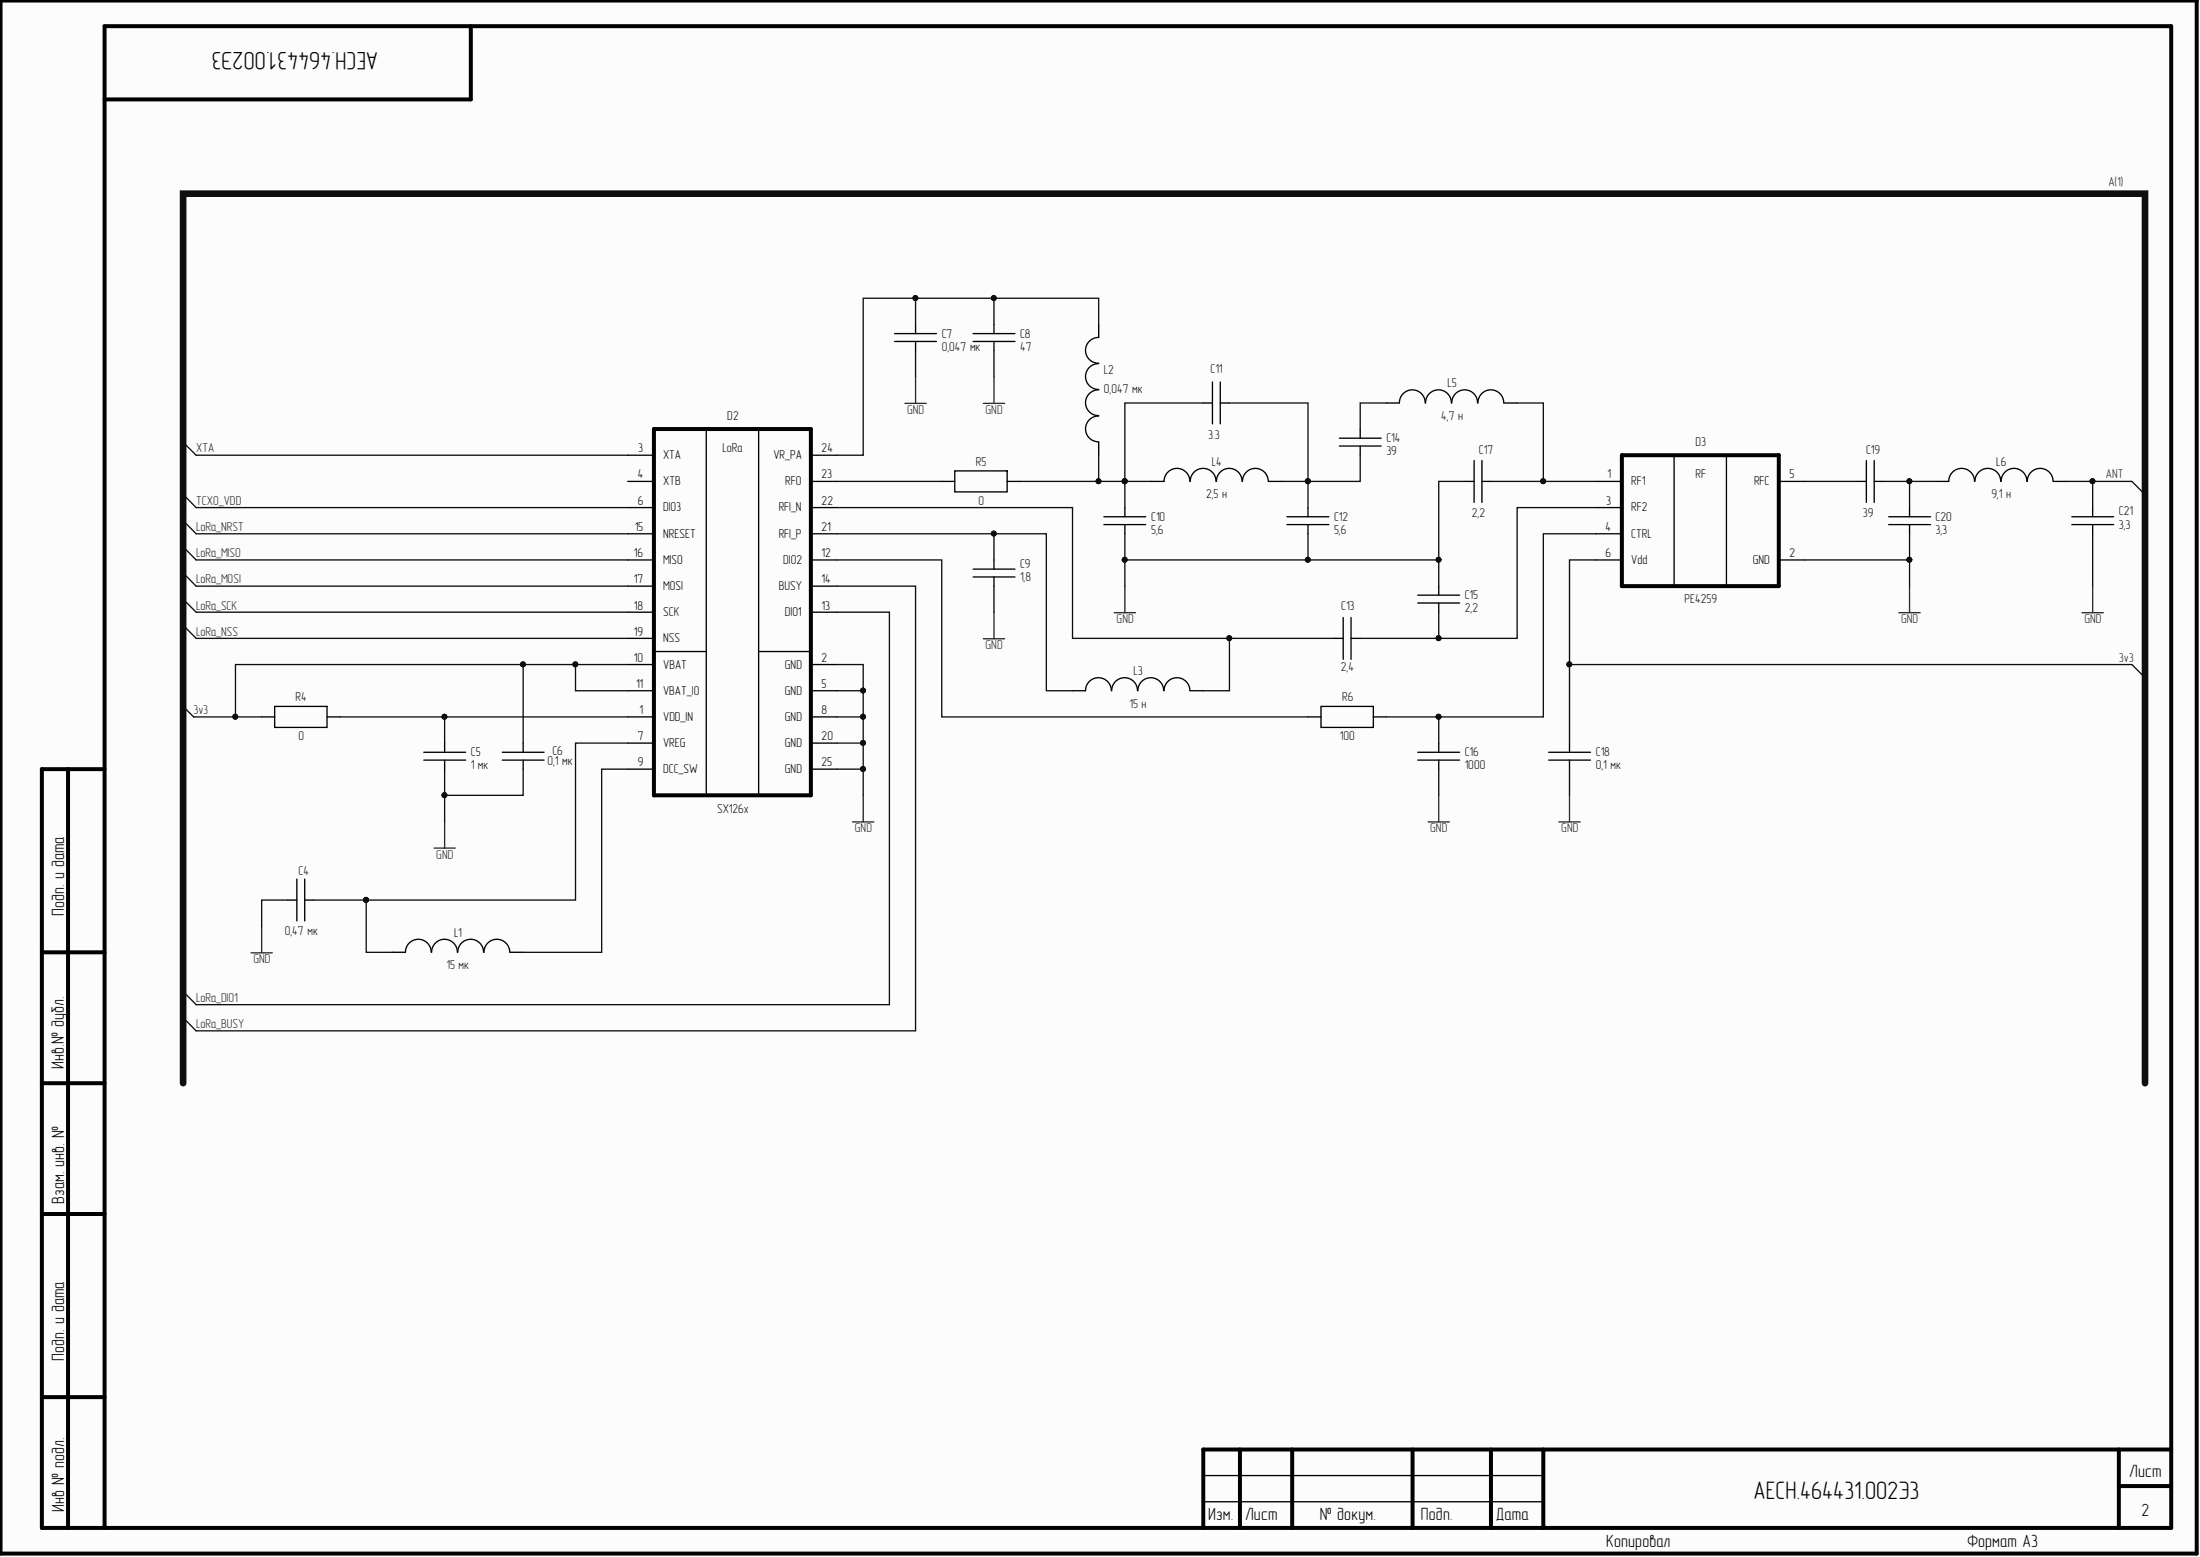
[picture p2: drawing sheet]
<svg xmlns="http://www.w3.org/2000/svg" width="420mm" height="297mm" viewBox="0 0 420 297" stroke-linecap="round" stroke-linejoin="round" font-family="sans-serif">
<path d="M0 0h419.2v296.4h-419.2z" fill="#fcfcfc"/>
<g fill="none" stroke="#000" stroke-width=".76">
<path d="M.1 .1h419.1v296.3h-419.1zM89.8 5v14h-69.8M124.8 81.9h29.9v69.8h-29.9zM309.5 86.8h29.9v25h-29.9zM13 146.7v144.8M20 146.7h-12v144.8h406.3v-286.5h-394.3v286.5M8 181.7h12M8 206.7h12M8 231.6h12M8 266.5h12M236.6 276.5v15M246.6 276.5v15"/>
<path d="M269.5 276.5v15M284.5 276.5v15M294.5 276.5v15M404.3 276.5v15M414.3 276.5h-184.7v15M404.3 283.5h10"/>
</g>
<g fill="none" stroke="#000" stroke-width=".25">
<path d="M170.7 65.1h8M170.7 63.6h8M174.7 61.9v1.7M174.7 65.1v1.8M185.7 65.1h8M185.7 63.6h8M189.7 61.9v1.7M189.7 65.1v1.8M209.7 79.4a2.46 2.46 0 0 0-2.6 2.4 2.46 2.46 0 0 0 2.6 2.5M209.7 61.9v2.5a2.46 2.46 0 0 0-2.6 2.4 2.46 2.46 0 0 0 2.6 2.5M209.7 74.4a2.46 2.46 0 0 0-2.6 2.4 2.46 2.46 0 0 0 2.6 2.5M209.7 69.4a2.46 2.46 0 0 0-2.6 2.4 2.46 2.46 0 0 0 2.6 2.5"/>
<path d="M229.6 76.9h1.8M231.4 72.9v8M232.9 76.9h1.7M232.9 72.9v8M272 76.9a2.46 2.46 0 0 0-2.5-2.5 2.46 2.46 0 0 0-2.5 2.5h-2.4M277 76.9a2.46 2.46 0 0 0-2.5-2.5 2.46 2.46 0 0 0-2.5 2.5M281.9 76.9a2.46 2.46 0 0 0-2.4-2.5 2.46 2.46 0 0 0-2.5 2.5M286.9 76.9a2.46 2.46 0 0 0-2.4-2.5 2.46 2.46 0 0 0-2.5 2.5M287 76.9h2.5M119.8 91.8h5M119.8 96.8h5M119.8 86.8h5"/>
<path d="M134.8 81.9v69.8M144.8 81.9v69.8M154.7 91.8h5M154.7 96.8h5M154.7 86.8h5M179.7 91.8h2.5M182.2 89.8h10v4h-10zM192.2 91.8h2.5M209.7 84.4v2.4M210.6 98.6h8M214.6 96.8v1.8M227 91.8a2.46 2.46 0 0 0-2.4-2.4 2.46 2.46 0 0 0-2.5 2.4h-2.5"/>
<path d="M232 91.8a2.46 2.46 0 0 0-2.4-2.4 2.46 2.46 0 0 0-2.5 2.4M237 91.8a2.45 2.45 0 0 0-2.4-2.4 2.45 2.45 0 0 0-2.5 2.4M242 91.8a2.46 2.46 0 0 0-2.5-2.4 2.46 2.46 0 0 0-2.4 2.4M242.1 91.8h2.5M245.6 98.6h8M249.6 96.8v1.8M255.6 83.6h8M255.6 85.1h8M259.6 81.9v1.7M259.6 85.1v1.7M279.5 91.8h1.8M281.3 87.9v7.9"/>
<path d="M282.8 91.8h1.7M282.8 87.9v7.9M304.5 91.8h5M304.5 96.8h5M319.4 86.8v25M329.4 86.8v25M339.4 91.8h5M354.4 91.8h1.7M356.1 87.9v7.9M357.6 91.8h1.8M357.6 87.9v7.9M360.4 98.6h8"/>
<path d="M364.4 96.8v1.8M376.8 91.8a2.46 2.46 0 0 0-2.5-2.4 2.46 2.46 0 0 0-2.4 2.4h-2.5M381.8 91.8a2.46 2.46 0 0 0-2.5-2.4 2.46 2.46 0 0 0-2.4 2.4M386.8 91.8a2.46 2.46 0 0 0-2.5-2.4 2.46 2.46 0 0 0-2.4 2.4M391.8 91.8a2.46 2.46 0 0 0-2.5-2.4 2.46 2.46 0 0 0-2.5 2.4M391.8 91.8h2.5M395.3 98.6h8M399.3 96.8v1.8M119.8 106.8h5M119.8 101.8h5M119.8 111.8h5M119.8 116.8h5"/>
<path d="M154.7 106.8h5M154.7 101.8h5M154.7 111.8h5M154.7 116.8h5M185.7 110.1h8M185.7 108.6h8M189.7 106.8v1.8M189.7 110.1v1.7M210.6 100.1h8M214.6 100.1v1.7M245.6 100.1h8M249.6 100.1v1.7"/>
<path d="M256.3 117.8v8M257.8 117.8v8M270.5 115h8M270.5 113.5h8M274.5 111.8v1.7M274.5 115v1.8M304.5 106.8h5M304.5 101.8h5M339.4 106.8h5M360.4 100.1h8M364.4 100.1v1.7M395.3 100.1h8"/>
<path d="M399.3 100.1v1.7M49.9 136.8h2.5M52.4 134.8h10v4h-10zM62.4 136.8h2.5M119.8 136.8h5M119.8 126.8h5M119.8 131.8h5M119.8 121.8h5M124.8 124.3h10M144.8 124.3h9.9M154.7 136.8h5M154.7 126.8h5"/>
<path d="M154.7 131.8h5M212.1 131.8a2.46 2.46 0 0 0-2.5-2.5 2.46 2.46 0 0 0-2.5 2.5h-2.4M217.1 131.8a2.46 2.46 0 0 0-2.5-2.5 2.46 2.46 0 0 0-2.5 2.5M222.1 131.8a2.46 2.46 0 0 0-2.5-2.5 2.46 2.46 0 0 0-2.5 2.5M227 131.8a2.46 2.46 0 0 0-2.4-2.5 2.46 2.46 0 0 0-2.5 2.5M227.1 131.8h2.5M249.6 136.8h2.5M252.1 134.8h10v4h-10zM254.6 121.8h1.7M257.8 121.8h1.8M262.1 136.8h2.5M80.9 145h8"/>
<path d="M80.9 143.5h8M84.8 141.8v1.7M84.8 145v1.7M95.9 145h7.9M95.9 143.5h7.9M99.8 141.8v1.7M99.8 145v1.7M119.8 141.8h5M119.8 146.7h5M154.7 141.8h5M154.7 146.7h5M270.5 145h8"/>
<path d="M270.5 143.5h8M274.5 141.8v1.7M274.5 145v1.7M295.5 145h8M295.5 143.5h8M299.5 141.8v1.7M299.5 145v1.7M54.9 171.7h1.7M56.6 167.7v8M58.1 167.7v8M58.1 171.7h1.8M82.3 181.7a2.46 2.46 0 0 0-2.5-2.5 2.46 2.46 0 0 0-2.4 2.5h-2.5"/>
<path d="M87.3 181.7a2.46 2.46 0 0 0-2.5-2.5 2.46 2.46 0 0 0-2.4 2.5M92.3 181.7a2.46 2.46 0 0 0-2.5-2.5 2.46 2.46 0 0 0-2.4 2.5M97.3 181.7a2.46 2.46 0 0 0-2.5-2.5 2.46 2.46 0 0 0-2.4 2.5M97.3 181.7h2.5M229.6 281.5h64.9M229.6 286.5h64.9"/>
</g>
<g fill="none" stroke="#0e0e0e" stroke-width=".25">
<path d="M174.7 56.9v5M189.7 56.9v5M174.7 66.9v5M189.7 66.9v5M209.7 61.9v-5h-45v29.9h-5M229.6 76.9h-15v14.9M234.6 76.9h15v19.9M264.6 76.9h-5v5M289.5 76.9h5v14.9h10M35.4 99.8l2 2h82.4M35.4 94.8l2 2h82.4M35.4 84.9l2 1.9h82.4"/>
<path d="M159.7 96.8h45v25h49.9M159.7 91.8h20M194.7 91.8h19.9M209.7 86.8v5M214.6 91.8h5M214.6 91.8v5M259.6 86.8v5h-15M279.5 91.8h-5v15h-59.9v5M284.5 91.8h10M304.5 96.8h-15v25h-29.9M344.4 91.8h10M359.4 91.8h10"/>
<path d="M364.4 91.8v5M394.3 91.8h12.5l2 2M399.3 91.8v5M35.4 119.8l2 2h82.4M35.4 114.8l2 2h82.4M35.4 109.8l2 2h82.4M35.4 104.8l2 2h82.4M159.7 101.8h40v30h5M159.7 106.8h20v30h69.9M159.7 116.8h10v74.9h-132.3l-2-2M159.7 111.8h15v84.9h-137.3l-2-2M189.7 101.8v5"/>
<path d="M189.7 111.8v5M214.6 101.8v5M249.6 101.8v5M274.5 106.8v5M274.5 116.8v5M304.5 101.8h-10v35h-29.9M304.5 106.8h-5v20h107.3l2 2M344.4 106.8h20M364.4 101.8v10M399.3 101.8v10M34.9 134.8l2 2h13M64.9 136.8h54.9"/>
<path d="M84.8 136.8v5M99.8 126.8v15M109.8 126.8v5h10M119.8 126.8h-74.9v10M159.7 126.8h5v24.9M159.7 136.8h5M159.7 131.8h5M234.6 121.8v10h-5M274.5 136.8v5M299.5 126.8v15M84.8 146.7v5M99.8 146.7v5h-15v5"/>
<path d="M119.8 141.8h-10v29.9h-39.9M119.8 146.7h-5v35h-15M159.7 146.7h5M159.7 141.8h5M274.5 146.7v5M299.5 146.7v5M54.9 171.7h-5v5M59.9 171.7h10M69.9 171.7v10h5"/>
</g>
<g fill="none" stroke="#262626" stroke-width=".25">
<path d="M172.7 77h4M174.7 71.9v5.1M187.6 77h4.1M189.7 71.9v5.1M189.7 116.8v5.1M212.6 116.9h4.1M214.6 111.8v5.1M362.4 116.9h4M364.4 111.8v5.1M397.3 116.9h4.1M399.3 111.8v5.1M187.6 121.9h4.1"/>
<path d="M84.8 156.7v5.1M162.7 156.8h4M164.7 151.7v5.1M272.5 156.8h4.1M274.5 151.7v5.1M297.5 156.8h4M299.5 151.7v5.1M49.9 176.7v5.1M82.8 161.8h4.1M47.9 181.8h4.1"/>
</g>
<g fill="#0e0e0e" stroke="#0e0e0e" stroke-width=".19">
<circle cx="109.8" cy="126.7" r=".47"/>
<circle cx="69.8" cy="171.7" r=".47"/>
<circle cx="84.8" cy="136.7" r=".47"/>
<circle cx="84.8" cy="151.7" r=".47"/>
<circle cx="99.8" cy="126.7" r=".47"/>
<circle cx="214.6" cy="91.8" r=".47"/>
<circle cx="249.6" cy="91.8" r=".47"/>
<circle cx="189.6" cy="56.9" r=".47"/>
<circle cx="174.7" cy="56.9" r=".47"/>
<circle cx="234.6" cy="121.7" r=".47"/>
<circle cx="294.5" cy="91.8" r=".47"/>
<circle cx="274.5" cy="121.7" r=".47"/>
<circle cx="274.5" cy="106.8" r=".47"/>
<circle cx="164.7" cy="146.7" r=".47"/>
<circle cx="164.7" cy="141.7" r=".47"/>
<circle cx="164.7" cy="136.7" r=".47"/>
<circle cx="164.7" cy="131.7" r=".47"/>
<circle cx="274.5" cy="136.7" r=".47"/>
<circle cx="189.6" cy="101.8" r=".47"/>
<circle cx="249.6" cy="106.8" r=".47"/>
<circle cx="214.6" cy="106.8" r=".47"/>
<circle cx="209.6" cy="91.8" r=".47"/>
<circle cx="44.9" cy="136.7" r=".47"/>
<circle cx="364.3" cy="91.8" r=".47"/>
<circle cx="399.3" cy="91.8" r=".47"/>
<circle cx="364.3" cy="106.8" r=".47"/>
<circle cx="299.5" cy="126.7" r=".47"/>
</g>
<path d="M34.9 206.7v-169.8h374.4v169.8" fill="none" stroke="#0e0e0e" stroke-width="1.3"/>
<g font-size="4.8">
<text x="72.2" y="10" transform="rotate(-180 72.2 10)">АЕСН.464431.002Э3</text>
<text x="334.6" y="286">АЕСН.464431.002Э3</text>
</g>
<g font-size="3.4">
<text x="12.3" y="174.7" transform="rotate(-90 12.3 174.7)">Подп. и дата</text>
<text x="12.2" y="203.9" transform="rotate(-90 12.2 203.9)">Инв.№ дубл.</text>
<text x="12.3" y="229.6" transform="rotate(-90 12.3 229.6)">Взам. инв. №</text>
<text x="12.3" y="259.6" transform="rotate(-90 12.3 259.6)">Подп. и дата</text>
<text x="406.3" y="281.8">Лист</text>
<text x="12.3" y="288.5" transform="rotate(-90 12.3 288.5)">Инв № подл.</text>
<text x="230.6" y="290.1">Изм.</text>
<text x="237.6" y="290.1">Лист</text>
<text x="251.9" y="290.1">№ докум.</text>
<text x="271.1" y="290.1">Подп.</text>
<text x="285.4" y="290.1">Дата</text>
<text x="408.7" y="289.2">2</text>
<text x="306.5" y="295.1">Копировал</text>
<text x="375.4" y="295.1">Формат А3</text>
</g>
<g font-size="2.5" fill="#262626">
<text x="402.3" y="35.4">A(1)</text>
<text x="173.1" y="78.9">GND</text>
<text x="188.1" y="78.9">GND</text>
<text x="37.4" y="86.3">XTA</text>
<text x="401.8" y="91.3">ANT</text>
<text x="37.4" y="96.3">TCXO_VDD</text>
<text x="37.4" y="101.3">LoRa_NRST</text>
<text x="37.4" y="106.3">LoRa_MISO</text>
<text x="37.4" y="111.3">LoRa_MOSI</text>
<text x="37.4" y="116.3">LoRa_SCK</text>
<text x="213.1" y="118.9">GND</text>
<text x="362.8" y="118.9">GND</text>
<text x="397.8" y="118.9">GND</text>
<text x="37.4" y="121.3">LoRa_NSS</text>
<text x="188.1" y="123.9">GND</text>
<text x="404.3" y="126.3">3v3</text>
<text x="36.9" y="136.2">3v3</text>
<text x="163.1" y="158.8">GND</text>
<text x="272.9" y="158.8">GND</text>
<text x="297.9" y="158.8">GND</text>
<text x="83.3" y="163.8">GND</text>
<text x="48.3" y="183.7">GND</text>
<text x="37.4" y="191.2">LoRa_DIO1</text>
<text x="37.4" y="196.2">LoRa_BUSY</text>
</g>
<g font-size="2.5" fill="#0e0e0e">
<text x="179.7" y="64.4">C7</text>
<text x="194.7" y="64.4">C8</text>
<text x="179.7" y="66.9">0,047 мк</text>
<text x="194.7" y="66.9">47</text>
<text x="210.6" y="71.3">L2</text>
<text x="231" y="71.1">C11</text>
<text x="210.6" y="74.9">0,047 мк</text>
<text x="276.2" y="73.9">L5</text>
<text x="138.8" y="80.1">D2</text>
<text x="230.6" y="83.8">3.3</text>
<text x="275" y="80.1">4,7 н</text>
<text x="137.9" y="86.3">LoRa</text>
<text x="186.2" y="88.8">R5</text>
<text x="231.2" y="88.8">L4</text>
<text x="264.5" y="86.9">39</text>
<text x="264.5" y="84.3">C14</text>
<text x="282.2" y="86.6">C17</text>
<text x="323.5" y="85.1">D3</text>
<text x="356.1" y="86.6">C19</text>
<text x="380.9" y="88.8">L6</text>
<text x="230.1" y="95.1">2,5 н</text>
<text x="323.5" y="91.3">RF</text>
<text x="380" y="95.1">9,1 н</text>
<text x="186.7" y="96.4">0</text>
<text x="219.7" y="101.8">5,6</text>
<text x="219.7" y="99.3">C10</text>
<text x="254.6" y="101.8">5,6</text>
<text x="254.6" y="99.3">C12</text>
<text x="280.9" y="98.5">2,2</text>
<text x="355.5" y="98.5">39</text>
<text x="369.4" y="101.8">3,3</text>
<text x="369.4" y="99.3">C20</text>
<text x="404.3" y="100.8">3,3</text>
<text x="404.3" y="98.3">C21</text>
<text x="194.7" y="110.8">1,8</text>
<text x="194.7" y="108.3">C9</text>
<text x="255.9" y="116.5">C13</text>
<text x="279.5" y="116.8">2,2</text>
<text x="279.5" y="114.3">C15</text>
<text x="321.4" y="115">PE4259</text>
<text x="216.3" y="128.7">L3</text>
<text x="255.8" y="128">2,4</text>
<text x="56.4" y="133.7">R4</text>
<text x="215.5" y="135">15 н</text>
<text x="256.1" y="133.7">R6</text>
<text x="57" y="141.2">0</text>
<text x="255.7" y="141.2">100</text>
<text x="89.8" y="146.7">1 мк</text>
<text x="89.8" y="144.2">C5</text>
<text x="104.5" y="146">0,1 мк</text>
<text x="105.4" y="144">C6</text>
<text x="279.5" y="146.7">1000</text>
<text x="279.5" y="144.2">C16</text>
<text x="304.5" y="146.7">0,1 мк</text>
<text x="304.5" y="144.2">C18</text>
<text x="136.8" y="155">SX126x</text>
<text x="57" y="166.9">C4</text>
<text x="54.3" y="178.4">0,47 мк</text>
<text x="86.6" y="178.7">L1</text>
<text x="85.2" y="184.9">15 мк</text>
</g>
<g font-size="2.5">
<text x="121.8" y="86.3">3</text>
<text x="126.5" y="87.6">XTA</text>
<text x="147.6" y="87.6">VR_PA</text>
<text x="156.8" y="86.3">24</text>
<text x="121.7" y="91.3">4</text>
<text x="126.5" y="92.5">XTB</text>
<text x="149.9" y="92.5">RFO</text>
<text x="156.8" y="91.3">23</text>
<text x="306.7" y="91.3">1</text>
<text x="311.3" y="92.5">RF1</text>
<text x="334.7" y="92.5">RFC</text>
<text x="341.5" y="91.3">5</text>
<text x="121.1" y="101.3">15</text>
<text x="121.7" y="96.3">6</text>
<text x="126.5" y="97.5">DIO3</text>
<text x="148.6" y="97.5">RFI_N</text>
<text x="156.8" y="101.3">21</text>
<text x="156.8" y="96.3">22</text>
<text x="306.4" y="101.3">4</text>
<text x="306.5" y="96.3">3</text>
<text x="311.3" y="97.5">RF2</text>
<text x="120.9" y="106.3">16</text>
<text x="126.5" y="107.6">MISO</text>
<text x="126.5" y="102.6">NRESET</text>
<text x="148.6" y="102.6">RFI_P</text>
<text x="149.4" y="107.6">DIO2</text>
<text x="156.8" y="106.3">12</text>
<text x="306.4" y="106.3">6</text>
<text x="311.3" y="102.6">CTRL</text>
<text x="311.3" y="107.6">Vdd</text>
<text x="334.4" y="107.6">GND</text>
<text x="341.5" y="106.3">2</text>
<text x="120.9" y="111.3">17</text>
<text x="126.5" y="112.6">MOSI</text>
<text x="148.6" y="112.6">BUSY</text>
<text x="156.8" y="111.3">14</text>
<text x="120.9" y="116.3">18</text>
<text x="126.5" y="117.6">SCK</text>
<text x="149.8" y="117.6">DIO1</text>
<text x="156.8" y="116.3">13</text>
<text x="120.9" y="121.3">19</text>
<text x="126.5" y="122.6">NSS</text>
<text x="120.9" y="126.3">10</text>
<text x="121.4" y="131.3">11</text>
<text x="126.5" y="127.5">VBAT</text>
<text x="149.8" y="127.5">GND</text>
<text x="156.8" y="126.3">2</text>
<text x="156.8" y="131.3">5</text>
<text x="122" y="136.2">1</text>
<text x="126.5" y="137.5">VDD_IN</text>
<text x="126.5" y="132.5">VBAT_IO</text>
<text x="149.8" y="132.5">GND</text>
<text x="149.8" y="137.5">GND</text>
<text x="156.8" y="136.2">8</text>
<text x="121.7" y="141.2">7</text>
<text x="126.5" y="142.5">VREG</text>
<text x="149.8" y="142.5">GND</text>
<text x="156.8" y="141.2">20</text>
<text x="121.7" y="146.2">9</text>
<text x="126.5" y="147.5">DCC_SW</text>
<text x="149.8" y="147.5">GND</text>
<text x="156.8" y="146.2">25</text>
</g>
</svg>
